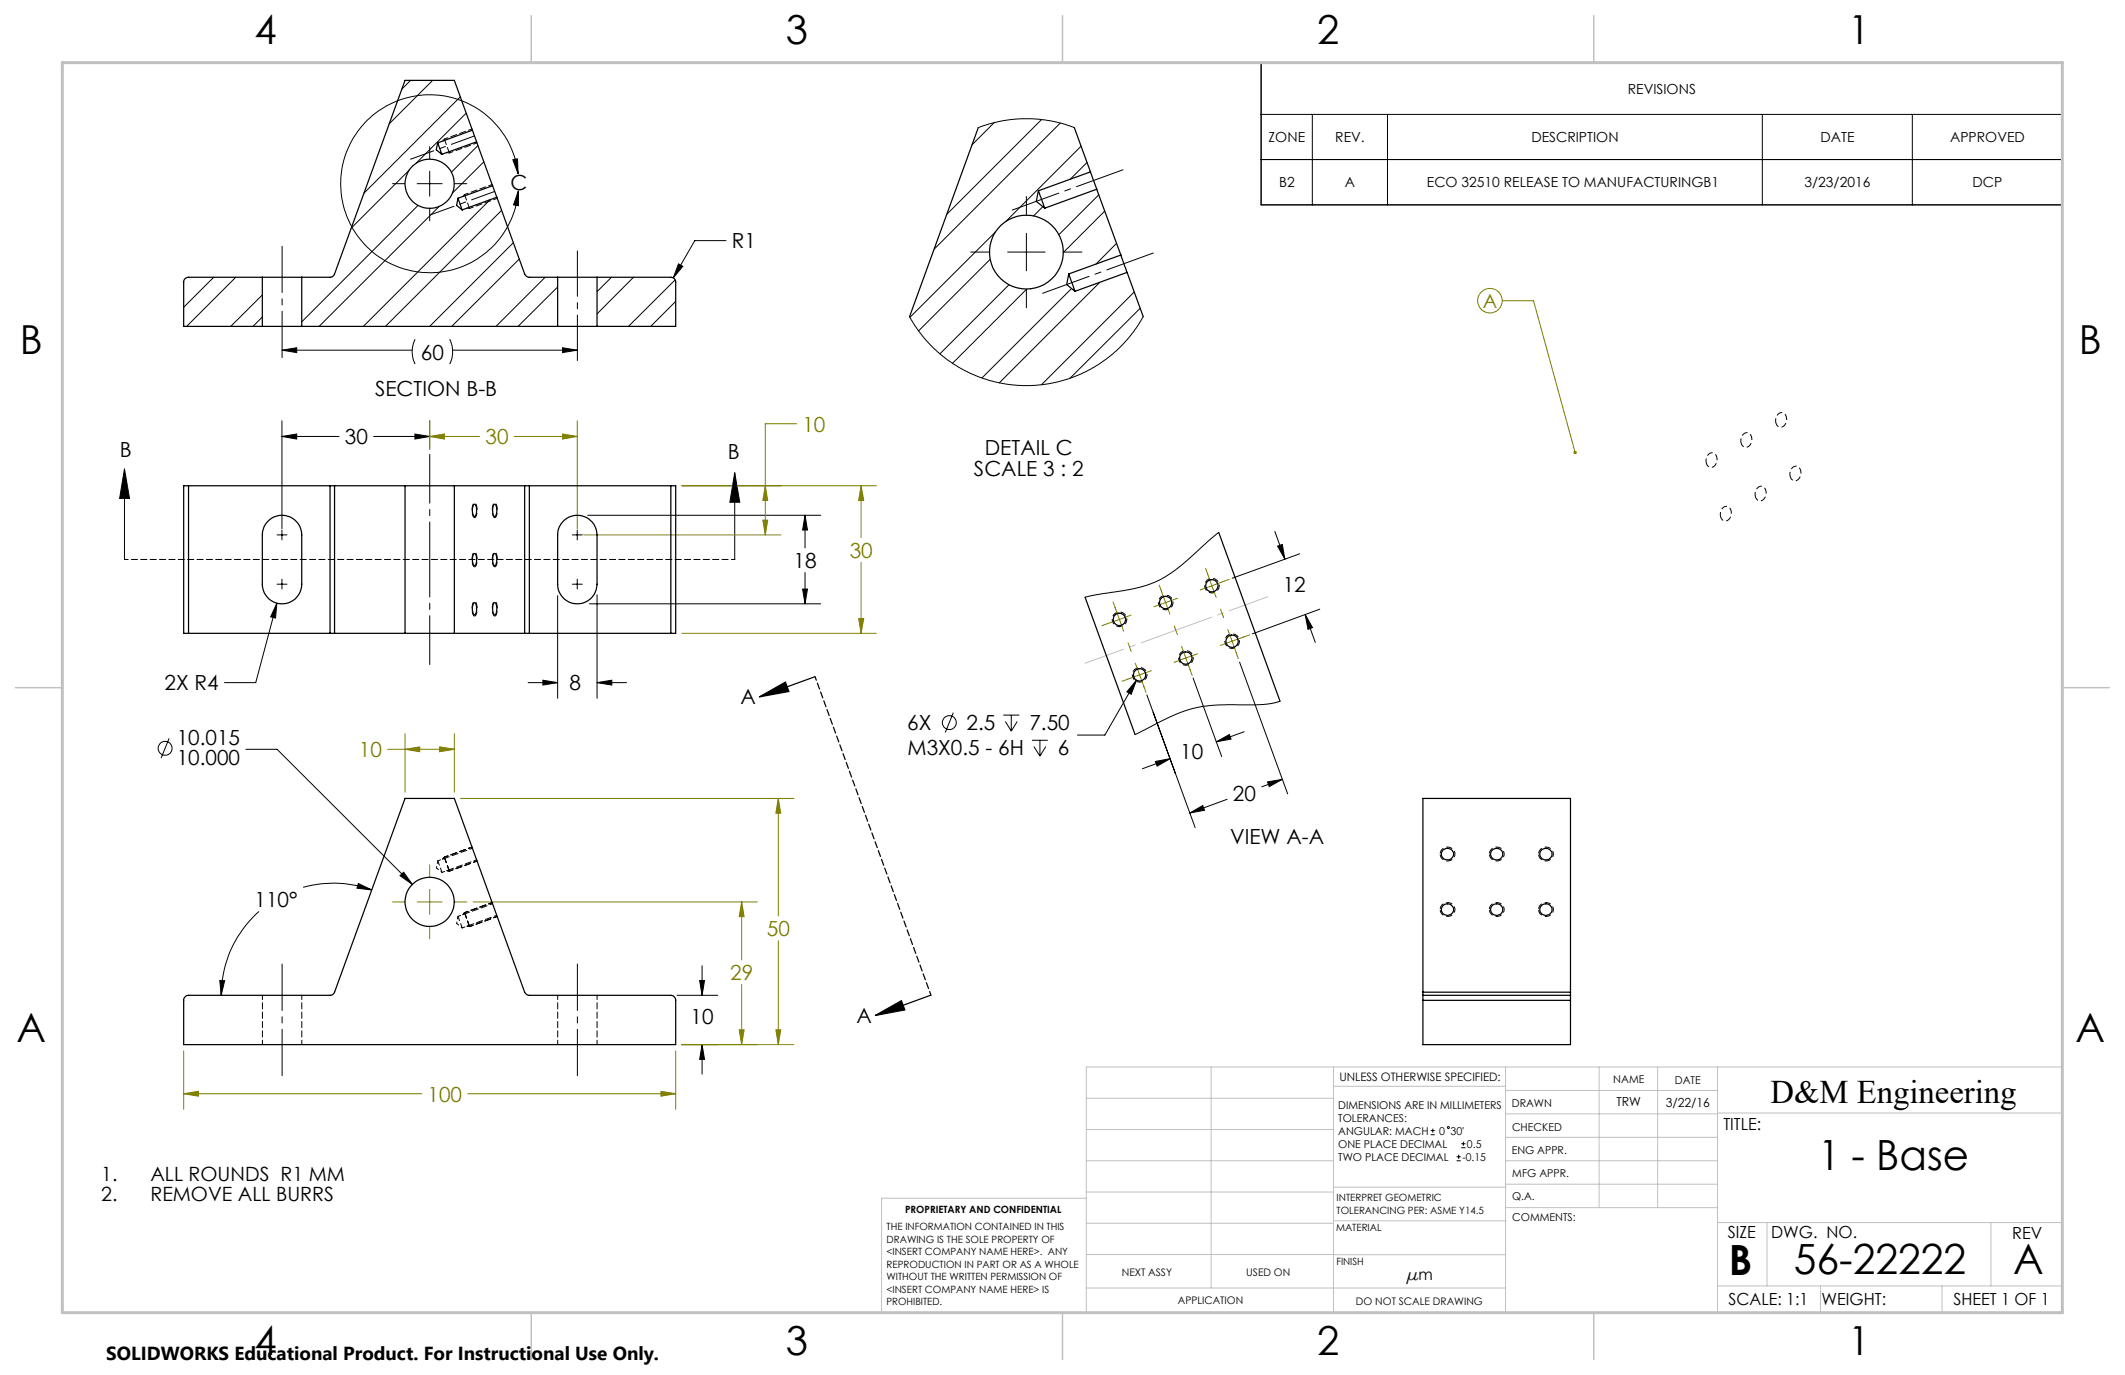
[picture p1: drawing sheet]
<svg xmlns="http://www.w3.org/2000/svg" width="432mm" height="279mm" viewBox="0 0 432 279" stroke-linecap="round" stroke-linejoin="round" font-family="sans-serif">
<g fill="none" stroke="#000" stroke-width=".2">
<path d="M256.3 12.7h162.8v28.9h-162.8zM79.8 37.3h2.4M84.8 37.3h5.1M87.3 29.8v2.4M87.3 34.8v5.1M92.4 37.3h2.5M104.2 32.5l1-.2 .1 3zM105.3 35.3a18.1 18.1 0 0 0-27.8-13.1 18.1 18.1 0 0 0 .6 30.8 18.1 18.1 0 0 0 27.2-14.2M105.3 38.8v3l-.9-.2zM208.6 39.9v3.7M256.3 32.4h162.8M256.3 23.2h162.8"/>
<path d="M266.7 23.2v18.4M281.9 23.2v18.4M358.1 23.2v18.4M388.6 23.2v18.4M87.3 42.4v2.5M137.9 53.6l.8 .5-1.9 2.4zM147.5 48.9h-6.3l-4.4 7.6M197.2 51.2h3.7M204.8 51.2h7.6M208.6 47.4v7.6M208.6 58.8v3.7M216.2 51.2h3.7"/>
<path d="M57.3 71.2l3-.5v.9zM57.3 71.2h26.4M84.3 68.9a5.6 5.6 0 0 0 0 5.1M91.4 68.9a5.6 5.6 0 0 1 0 5.1M92 71.2h25.3M114.3 70.7l3 .5-3 .4zM25.3 95.3l1 6h-2zM25.3 95.3v18.4M57.3 88.7l3-.5v1zM57.3 85.5v21.9M57.3 88.7h11.6M75.9 88.7h11.4"/>
<path d="M84.3 88.2l3 .5-3 .5zM87.3 85.5v5.6M149.3 96.1l1 6h-2zM149.3 96.1v17.6M56.3 118.7h2M56.3 108.7h2M57.3 107.7v2M57.3 117.7v2M116.3 118.7h2M116.3 108.7h2M117.3 107.7v2M117.3 117.7v2"/>
<path d="M119.4 104.7h47.4M163.1 119.7h1l-.5 3zM163.6 104.7l.5 3h-1zM163.6 104.7v6.6M163.6 116.3v6.4M259 108l2.1 5.6M259.6 111l1-.4 .5 3zM264.1 112.5l-13.7 5M56.3 122.6l-.3 3-1-.3zM56.3 122.6l-4.3 16.1h-6.4M107.3 138.7h6M110.3 138.2l3 .5-3 .5z"/>
<path d="M113.3 121v20.9M119.8 122.7h47M121.3 138.7l3-.5v1zM121.3 138.7h6M121.3 120.9v21M230.9 138.2l-1 2.9-.9-.5zM230.9 138.2l-6.4 11.2h-5.6M242.4 137.8l5.8 15.9M251.9 134.5l9.8 26.8M265.2 124.9l1.5 2.6-.9 .4zM265.2 124.9l2.1 5.6M268.2 123.8l-13.7 5"/>
<path d="M34.4 150l-1.7 4.1M50 152.3h6.3l27.5 27.4M193.7 144.8l-1.6 4M203.9 145.3h3.2M204.3 146.6l1.2 2M205.5 145.3v3.3M206.7 146.6l-1.2 2M209.7 150.4h3.2M210.1 151.7l1.2 1.9M211.3 150.4v3.2M212.5 151.7l-1.2 1.9M233 141.2l9.9 27"/>
<path d="M234.3 144.7l4.5 12.5M234.8 154.7l3-.5-2.7 1.5zM237.8 154.2l-5.7 2M247.2 150.7l2.6-1.4 .4 .9zM252.8 148.7l-5.6 2M257.6 158.9l3-.5-2.7 1.4zM260.6 158.4l-4.2 1.5M72.8 179.5l2.7 1.3-3-.3zM81.3 177.9l.7-.7 1.8 2.5zM241.8 165.2l2.6-1.5 .4 .9zM249.3 162.4l-7.5 2.8M44.7 199.2l.9 .1-.7 2.9z"/>
<path d="M52.6 185.2a22.7 22.7 0 0 0-7.7 17M61.6 180.3a22.6 22.6 0 0 1 13.9 .5M142.2 199.2h1l-.5 3zM142.7 196.3v5.9M137.6 202.2h8.2M138.6 212.3h7.2M142.7 212.3l.5 3h-1zM142.7 212.3v6M290.7 230.6h.8M290.7 229.7h.8M291.1 229.3v.9M296 235.9h.8"/>
<path d="M296 235.1h.8M296.4 234.6v.9M296.9 233.2h.9M296.9 232.4h.9M297.4 232v.8"/>
<circle cx="33.6" cy="152.1" r="1.41"/>
<circle cx="192.9" cy="146.8" r="1.41"/>
<circle cx="294.3" cy="229.1" r=".21"/>
</g>
<path d="M165.6 137.5l-11.3 4.1M154.3 141.6l5.3-3 .7 1.9zM177.9 206.3l5.3-3 .7 1.9zM189.2 202.2l-11.3 4.1" fill="none" stroke="#000" stroke-width=".25"/>
<g fill="none" stroke="#808000" stroke-width=".2">
<path d="M305.3 61.1h6.3l8.5 30.9M87.3 85.5v5.8M87.3 88.7h10.1M87.3 88.7l3-.5v1zM104.5 88.7h12.8M114.3 88.2l3 .5-3 .5zM117.3 85.5v21.9M138.5 98.7h39.6M155.5 98.7l.5 3h-1zM161.9 86.1h-6.4v22.6M175 98.7v10.5M175 98.7l.5 3h-1z"/>
<path d="M118.6 108.7h40.1M155 105.7h1l-.5 3zM175 114.3v14.4M235.5 118.9l1.4 3.5M245 115.5l1.2 3.5M246.2 119l.9 2.4M246.2 119l-2.3 .9M249.8 117.7l-3.6 1.3M138.5 128.7h39.6M174.5 125.7h1l-.5 3zM226.2 122.3l1.3 3.6M227.5 125.9l.8 2.3"/>
<path d="M227.5 125.9l-3.6 1.2M229.8 125l-2.3 .9M230.7 134.8l.9 2.3M231.6 137.1l1.3 3.6M231.6 137.1l-3.6 1.3M234 136.3l-2.4 .8M236.9 122.4l.8 2.4M236.9 122.4l-2.4 .9M239.3 121.6l-2.4 .8M240.1 131.3l.8 2.4M240.9 133.7l1.4 3.6M240.9 133.7l-2.3 .9"/>
<path d="M243.3 132.9l-2.4 .8M249.5 127.9l.9 2.4M250.4 130.3l1.2 3.5M250.4 130.3l-2.4 .9M253.9 129l-3.5 1.3M78.8 152.3h13.5M82.3 149.1v11.9M82.3 152.3l3-.5v1zM89.3 151.8l3 .5-3 .5zM92.3 149.1v11.9M87.3 175.7v2.5M93.6 162.2h67.7"/>
<path d="M158.2 162.2l.4 3h-.9zM158.2 162.2v23.9M79.8 183.3h2.4M84.8 183.3h5.1M87.3 180.7v5.1M87.3 188.3v2.5M92.4 183.3h2.5M96.1 183.3h57.8M150.7 183.3l.5 3h-1zM150.7 183.3v11.8M158.2 191.2v21.1M37.3 213.5v11.9"/>
<path d="M137.3 213.5v11.9M138.5 212.3h22.8M150.2 209.3h1l-.5 3zM150.7 200.1v12.2M157.7 209.3h.9l-.4 3zM37.3 222.2h48.4M37.3 222.2l3-.4v.9zM95.1 222.2h42.2M134.3 221.8l3 .4-3 .5z"/>
<circle cx="302.8" cy="61.1" r="2.49"/>
</g>
<path d="M292.6 173.5a1.45 1.45 0 0 1 1.5-1.5 1.45 1.45 0 0 1 1.5 1.5 1.45 1.45 0 0 1-1.5 1.4h-.2a1.44 1.44 0 0 1-1.3-1.4M302.6 173.5a1.45 1.45 0 0 1 1.5-1.5 1.45 1.45 0 0 1 1.5 1.5 1.45 1.45 0 0 1-1.5 1.4h-.2a1.44 1.44 0 0 1-1.3-1.4M312.6 173.5a1.45 1.45 0 0 1 1.5-1.5 1.45 1.45 0 0 1 1.5 1.5 1.45 1.45 0 0 1-1.5 1.4h-.2a1.44 1.44 0 0 1-1.3-1.4M292.6 184.8a1.45 1.45 0 0 1 1.5-1.5 1.45 1.45 0 0 1 1.5 1.5 1.45 1.45 0 0 1-1.5 1.4h-.2a1.44 1.44 0 0 1-1.3-1.4M302.6 184.8a1.45 1.45 0 0 1 1.5-1.5 1.45 1.45 0 0 1 1.5 1.5 1.45 1.45 0 0 1-1.5 1.4h-.2a1.44 1.44 0 0 1-1.3-1.4M312.6 184.8a1.45 1.45 0 0 1 1.5-1.5 1.45 1.45 0 0 1 1.5 1.5 1.45 1.45 0 0 1-1.5 1.4h-.2a1.44 1.44 0 0 1-1.3-1.4" fill="none" stroke="#000" stroke-width=".2" stroke-dasharray="1.3 .6" stroke-dashoffset="-.1" stroke-linecap="butt"/>
<path d="M96.4 115.2a2.61 2.61 0 0 1-.2-2.9 .34 .34 0 0 1 .4-.1 .34 .34 0 0 1 .2 .5 2.49 2.49 0 0 1-.4 2.5M96.4 105.2a2.61 2.61 0 0 1-.2-2.9 .34 .34 0 0 1 .4-.1 .34 .34 0 0 1 .2 .5 2.49 2.49 0 0 1-.4 2.5M100.5 115.2a2.61 2.61 0 0 1-.2-2.9 .34 .34 0 0 1 .5-.1 .34 .34 0 0 1 .1 .5 2.49 2.49 0 0 1-.4 2.5M100.5 105.2a2.61 2.61 0 0 1-.2-2.9 .34 .34 0 0 1 .5-.1 .34 .34 0 0 1 .1 .5 2.49 2.49 0 0 1-.4 2.5M96.4 125.2a2.61 2.61 0 0 1-.2-2.9 .34 .34 0 0 1 .4-.1 .34 .34 0 0 1 .2 .5 2.49 2.49 0 0 1-.4 2.5M100.5 125.2a2.61 2.61 0 0 1-.2-2.9 .34 .34 0 0 1 .5-.1 .34 .34 0 0 1 .1 .5 2.49 2.49 0 0 1-.4 2.5" fill="none" stroke="#000" stroke-width=".2" stroke-dasharray="1.3 .6" stroke-dashoffset=".1" stroke-linecap="butt"/>
<path d="M346.7 94.1a1.45 1.45 0 0 1 1.5-2 1.62 1.62 0 0 1 .7 1.7 1.62 1.62 0 0 1-1.3 1.2l-.6-.4-.3-.5M353.8 90a1.45 1.45 0 0 1 1.5-2 1.62 1.62 0 0 1 .6 1.7 1.62 1.62 0 0 1-1.3 1.2l-.5-.3-.3-.6M360.9 85.9a1.45 1.45 0 0 1 1.5-2 1.62 1.62 0 0 1 .6 1.7 1.62 1.62 0 0 1-1.3 1.2l-.6-.3-.2-.6M363.8 96.8a1.45 1.45 0 0 1 1.5-2 1.62 1.62 0 0 1 .6 1.7 1.62 1.62 0 0 1-1.3 1.2l-.6-.3-.2-.6M349.6 105a1.45 1.45 0 0 1 1.6-2 1.62 1.62 0 0 1 .6 1.6 1.62 1.62 0 0 1-1.3 1.3l-.6-.4-.3-.5M356.7 100.9a1.45 1.45 0 0 1 1.5-2 1.62 1.62 0 0 1 .6 1.7 1.62 1.62 0 0 1-1.3 1.2l-.5-.3-.3-.6" fill="none" stroke="#000" stroke-width=".2" stroke-dasharray="1.3 .6" stroke-dashoffset=".3" stroke-linecap="butt"/>
<path d="M244.9 119.5a1.5 1.5 0 0 1 1.4-2 1.5 1.5 0 0 1 1.3 2.1 1.5 1.5 0 0 1-2.4 .4l-.3-.5M226.1 126.4a1.5 1.5 0 0 1 1.4-2.1 1.5 1.5 0 0 1 1.3 2.2 1.5 1.5 0 0 1-2.4 .4l-.3-.5M230.2 137.6a1.5 1.5 0 0 1 1.4-2 1.5 1.5 0 0 1 1.3 2.2 1.5 1.5 0 0 1-2.4 .3l-.3-.5M235.5 122.9a1.5 1.5 0 0 1 1.4-2 1.5 1.5 0 0 1 1.3 2.2 1.5 1.5 0 0 1-2.4 .3l-.3-.5M239.6 134.2a1.5 1.5 0 0 1 1.4-2 1.5 1.5 0 0 1 1.3 2.1 1.5 1.5 0 0 1-2.4 .4l-.3-.5M249 130.8a1.5 1.5 0 0 1 1.4-2 1.5 1.5 0 0 1 1.3 2.1 1.5 1.5 0 0 1-2.4 .4l-.3-.5" fill="none" stroke="#000" stroke-width=".2" stroke-dasharray="1.3 .6" stroke-dashoffset=".7" stroke-linecap="butt"/>
<path d="M189.2 202.2l-23.6-64.7" fill="none" stroke="#000" stroke-width=".25" stroke-dasharray="1.3 .6" stroke-dashoffset=".5"/>
<path d="M57.3 50v22.7M57.3 218.6v-22.7M117.3 218.6v-22.7" fill="none" stroke="#000" stroke-width=".2" stroke-dasharray="15.2 1.3 1.3 1.3" stroke-dashoffset="5.8"/>
<path d="M87.3 135v-42.7" fill="none" stroke="#000" stroke-width=".2" stroke-dasharray="15.2 1.3 1.3 1.3" stroke-dashoffset="5.3"/>
<path d="M117.3 51v22.3" fill="none" stroke="#000" stroke-width=".2" stroke-dasharray="15.2 1.3 1.3 1.3" stroke-dashoffset="6"/>
<path d="M83.4 32.4l13-4.8M100.5 38.9l-13 4.7" fill="none" stroke="#000" stroke-width=".2" stroke-dasharray="15.2 1.3 1.3 1.3" stroke-dashoffset="10.2"/>
<path d="M205.7 42.7l22.5-8.2M234.4 51.4l-22.5 8.2" fill="none" stroke="#000" stroke-width=".2" stroke-dasharray="15.2 1.3 1.3 1.3" stroke-dashoffset="5.2"/>
<path d="M95.9 26.2l-5.6 2.1M96.9 29l-5.6 2.1M100 37.5l-5.6 2M101.1 40.3l-5.7 2.1M149.3 113.7h-124M95.9 172.1l-5.6 2.1M96.9 174.9l-5.6 2.1M100 183.4l-5.6 2.1M101.1 186.2l-5.7 2.1" fill="none" stroke="#000" stroke-width=".2" stroke-dasharray="1.3 .6" stroke-dashoffset=".5"/>
<path d="M220.5 134.8l37.1-13.5" fill="none" stroke="#c0c0c0" stroke-width=".2" stroke-dasharray="15.2 1.3 1.3 1.3" stroke-dashoffset="6.9"/>
<g fill="none" stroke="#c0c0c0" stroke-width=".2">
<path d="M246.1 216.8v44.9M271 216.8v49.9M305.9 216.8v49.9M324.9 216.8v28.6M336.8 216.8v28.6M349 216.8v49.9M220.7 235.9h50.3M220.7 229.5h50.3M220.7 223.2h50.3M271 220.7h34.9M305.9 231.1h43.1M305.9 226.3h43.1"/>
<path d="M305.9 221.6h43.1M305.9 235.9h43.1M349 226.2h70.1M220.7 243.5h-41.6v23.2h240v-49.9h-198.4v49.9M220.7 248.6h50.3M220.7 242.2h50.3M220.7 254.9h50.3M271 255h34.9M271 248.1h35M271 241.2h35M305.9 240.6h43.1M306 245.4h43"/>
<path d="M349 248.4h70.1M359.1 248.4v12.9M404.6 248.4v12.9M220.7 261.7h85.2M349 261.3h70.1M369.9 261.3v5.4M394.6 261.3v5.4"/>
</g>
<path d="M107.9 3.2v9.5M215.9 3.2v9.5M323.8 3.2v9.5M3.1 139.7h9.6M419.1 139.7h9.5M107.9 266.7v9.6M215.9 266.7v9.6M323.8 266.7v9.6" fill="none" stroke="#c0c0c0" stroke-width=".3"/>
<path d="M12.7 12.7h406.4v254h-406.4z" fill="none" stroke="#c0c0c0" stroke-width=".6"/>
<path d="M90.3 28.3l1 2.8M94.4 39.5l1 2.9M90.3 174.2l1 2.8M94.4 185.5l1 2.8" fill="none" stroke="#000" stroke-width=".2" stroke-dasharray="1.3 .6" stroke-dashoffset=".1"/>
<path d="M90.3 28.3l-.3 .3M91.3 31.1l-.5-.1M94.4 39.5l-.3 .4M95.4 42.4l-.5-.1M90.3 174.2l-.3 .4M91.3 177l-.5-.1M94.4 185.5l-.3 .3M95.4 188.3l-.5-.1" fill="none" stroke="#000" stroke-width=".2" stroke-dasharray="1.3 .6"/>
<path d="M229.2 130.6l.6 1.7M238.6 127.2l.6 1.7M248 123.8l.6 1.7" fill="none" stroke="#808000" stroke-width=".2" stroke-dasharray="15.2 1.3 1.3 1.3"/>
<g fill="#000">
<path d="M149.3 96.1l1 6h-2zM25.3 95.3l1 6h-2zM104.2 32.5l1-.2 .1 3zM105.3 38.8v3l-.9-.2z"/>
<path d="M81.3 177.9l2.5 1.8-1.8-2.5zM72.8 179.5l2.7 1.3-3-.3zM44.7 199.2l.9 .1-.7 2.9zM142.2 199.2h1l-.5 3zM142.7 212.3l.5 3h-1zM56.3 122.6l-1.3 2.7 1 .3zM110.3 138.2l3 .5-3 .5zM121.3 138.7l3-.5v1zM57.3 88.7l3-.5v1zM84.3 88.2l3 .5-3 .5zM163.6 104.7l.5 3h-1zM163.1 119.7h1l-.5 3zM265.2 124.9l1.5 2.6-.9 .4zM259.6 111l1-.4 .5 3zM241.8 165.2l2.6-1.5 .4 .9zM257.6 158.9l3-.5-2.7 1.4zM234.8 154.7l3-.5-2.7 1.5zM247.2 150.7l2.6-1.4 .4 .9zM230.9 138.2l-1.9 2.4 .9 .5zM57.3 71.2l3-.5v.9zM114.3 70.7l3 .5-3 .4zM137.9 53.6l-1.1 2.9 1.9-2.4z"/>
<path d="M177.9 206.3l5.3-3 .7 1.9zM154.3 141.6l5.3-3 .7 1.9z"/>
</g>
<g fill="#808000">
<path d="M319.9 91.7h.1a.33 .33 0 0 1 .4 .2 .33 .33 0 0 1-.3 .4v-.3v.3a.34 .34 0 0 1-.3-.2 .34 .34 0 0 1 .1-.4z"/>
<path d="M157.7 209.3h.9l-.4 3zM158.2 162.2l.4 3h-.9zM89.3 151.8l3 .5-3 .5zM82.3 152.3l3-.5v1zM37.3 222.2l3-.4v.9zM134.3 221.8l3 .4-3 .5zM150.7 183.3l.5 3h-1zM150.2 209.3h1l-.5 3zM175 98.7l.5 3h-1zM174.5 125.7h1l-.5 3zM87.3 88.7l3-.5v1zM114.3 88.2l3 .5-3 .5zM155 105.7h1l-.5 3zM155.5 98.7l.5 3h-1z"/>
</g>
<g fill="none" stroke="#000" stroke-width=".25">
<path d="M88.9 29l.9 2.4M88.9 29l-.2 1.4 1.1 1M96 26.5l-3.7-10.2h-10l-14.3 39.4a.94 .94 0 0 1-.9 .6h-5.8M96 26.5l.8 2.3M96 26.5l-7.1 2.5M96.8 28.8l3.3 8.9M96.8 28.8l-7 2.6M100.1 37.7l.9 2.4M100.1 37.7l-7 2.6M198.8 25.9l-14 38.4M211 38.8l1.3 3.5M211 38.8l-.4 2.1 1.7 1.4"/>
<path d="M218.3 25.9l3.3 9M221.6 34.9l1.2 3.6M221.6 34.9l-10.6 3.9M222.8 38.5l5 13.3M222.8 38.5l-10.5 3.8M53.3 56.3h-15a.96 .96 0 0 0-1 1v9h16M53.3 56.3h8M53.3 56.3v10M61.3 56.3v10M93.1 40.3l.8 2.4M93.1 40.3l-.3 1.4 1.1 1M101 40.1l5.6 15.6a1.03 1.03 0 0 0 1 .6h5.7"/>
<path d="M101 40.1l-7.1 2.6M113.3 56.3h8M113.3 56.3v10M121.3 56.3h15a.96 .96 0 0 1 1 1v9h-16M121.3 56.3v10M217.2 55.7l1.2 3.5M217.2 55.7l-.5 2.1 1.7 1.4M227.8 51.8l1.2 3.6M227.8 51.8l-10.6 3.9M229 55.4l-10.6 3.8M229 55.4l3.3 8.9M53.3 66.3h8"/>
<path d="M61.3 66.3h52M113.3 66.3h8M38.3 98.7h-1v30h1M38.3 98.7h28.8M38.3 98.7v30M67.1 98.7h.9M67.1 98.7v30M68 98.7h38.6M68 98.7v30M82.3 98.7v30M92.3 98.7v30M106.6 98.7h1"/>
<path d="M106.6 98.7v30M107.6 98.7h28.7M107.6 98.7v30M136.3 98.7h1v30h-1M136.3 98.7v30M54.3 106.1a4 4 0 0 1 4.4-1.1 4 4 0 0 1 2.6 3.7v10a4 4 0 0 1-4 4 4 4 0 0 1-4-4v-10.6a3.8 3.8 0 0 1 1-2zM96.3 102.5l.1-.1a2.06 2.06 0 0 1 0 2.6 2.09 2.09 0 0 1-.1-2.5zM96.3 112.5h.1a2.06 2.06 0 0 1 0 2.5 2.11 2.11 0 0 1-.1-2.5zM100.4 102.5l.1-.1a1.94 1.94 0 0 1 .3 2.2l-.3 .4a2.25 2.25 0 0 1-.1-2.5zM100.4 112.5h.1a1.84 1.84 0 0 1 .3 2.1l-.3 .4a2.29 2.29 0 0 1-.1-2.5zM114.3 106.1a4 4 0 0 1 4.4-1.1 4 4 0 0 1 2.6 3.7v10a4 4 0 0 1-4 4 4 4 0 0 1-4-4v-10a3.6 3.6 0 0 1 1-2.6zM247.7 108.2l12.4 34.3"/>
<path d="M38.3 128.7h28.8M67.1 128.7h.9M68 128.7h38.6M96.3 122.5l.1-.1a2.06 2.06 0 0 1 0 2.6 2.09 2.09 0 0 1-.1-2.5zM100.4 122.5l.1-.1a1.94 1.94 0 0 1 .3 2.2l-.3 .4a2.25 2.25 0 0 1-.1-2.5zM106.6 128.7h1M107.6 128.7h28.7M220.5 121.4l10.1 27.9M303.2 184a1.23 1.23 0 0 1 1.9 .2 1.23 1.23 0 0 1-.5 1.8 1.23 1.23 0 0 1-1.7-.9 1.14 1.14 0 0 1 .3-1.1zM37.5 202.7l.4-.4 .4-.1h28.8a.97 .97 0 0 0 .9-.6l14.3-39.4h10l14.3 39.4a1.07 1.07 0 0 0 1 .6h28.7a1.02 1.02 0 0 1 1 1.1v9h-100v-9.2zM289.1 202.2v1.1M289.1 201.6v.6"/>
<path d="M289.1 202.2h30M289.1 201.6v-39.4h30v39.4M289.1 203.3v9h30v-9M289.1 203.3h30M289.1 201.6h30M319.1 202.2v1.1M319.1 201.6v.6"/>
<circle cx="87.3" cy="37.3" r="5"/>
<circle cx="208.6" cy="51.2" r="7.5"/>
<circle cx="246.2" cy="119" r="1.24"/>
<circle cx="227.5" cy="125.9" r="1.25"/>
<circle cx="231.6" cy="137.1" r="1.25"/>
<circle cx="236.9" cy="122.4" r="1.25"/>
<circle cx="240.9" cy="133.7" r="1.25"/>
<circle cx="250.4" cy="130.3" r="1.25"/>
<circle cx="294.1" cy="173.6" r="1.21"/>
<circle cx="304.1" cy="173.6" r="1.22"/>
<circle cx="314.1" cy="173.6" r="1.21"/>
<circle cx="87.3" cy="183.3" r="5"/>
<circle cx="294.1" cy="184.9" r="1.21"/>
<circle cx="314.1" cy="184.9" r="1.21"/>
</g>
<path d="M89 174.9l.8 2.4M93.1 186.2l.8 2.4" fill="none" stroke="#000" stroke-width=".2" stroke-dasharray="1.3 .6" stroke-dashoffset=".3"/>
<path d="M53.3 212.2v-10M61.3 212.2v-10M113.3 212.2v-10M121.3 212.2v-10" fill="none" stroke="#000" stroke-width=".2" stroke-dasharray="1.3 .6" stroke-dashoffset=".4"/>
<path d="M88.7 176.4l1.1 .9M89 174.9l-.3 1.5M89.8 177.3l7.1-2.6M96 172.4l-7 2.5M92.8 187.6l1.1 1M93.1 186.2l-.3 1.4M93.9 188.6l7.1-2.6M100.1 183.6l-7 2.6" fill="none" stroke="#000" stroke-width=".2" stroke-dasharray="1.3 .6" stroke-dashoffset=".7"/>
<g fill="none" stroke="#000" stroke-width=".2">
<path d="M83.4 16.3l-1.7 1.8M87.9 16.3l-8.8 8.9M93.5 19.7l-19.6 19.6M83.1 34.6l-11.7 11.7M94.7 23l-10.1 10.2M97.1 29.6l-5.4 5.4M98.3 32.9l-6.4 6.4M198.8 25.9l2.2-.7 2.3-.6 4-.5h2.6l3.4 .4 2.4 .5 2.6 .9M202 24.9l-4.5 4.5M211.6 24.3l-19.2 19.3M215.4 25l-25.6 25.6M219.7 29.7l-15.3 15.2"/>
<path d="M220.9 33l-3.4 3.4M223.3 39.6l-8.1 8.1M43.4 56.3l-6.1 6.1M47.9 56.3l-10 10M53.3 59.9l-6.4 6.4M61.4 56.3l-.1 .1M84.9 41.7l-23.6 23.7M89.3 41.9l-24.5 24.4M99.6 40.6l-25.8 25.7M101.9 42.8l-23.6 23.5M104.3 49.3l-17 17M105.5 52.6l-13.7 13.7"/>
<path d="M110.8 56.3l-10 10M113.3 58.3l-8 8M124.2 56.3l-2.9 3M128.7 56.3l-7.4 7.5M137.2 56.9l-9.5 9.4M201.2 52.7l-14.5 14.5M202.3 47.1l-17.4 17.4M205 57.9l-14 14M208.6 58.7l-15.1 15.1M211.9 42l-1.9 1.9M217.7 58.6l-18.2 18.2M223.4 57.4l-20.3 20.4"/>
<path d="M224.5 42.9l-8.5 8.4M226.9 49.5l-4.2 4.2M230.5 59.3l-18.9 18.9M53.3 64.4l-1.9 1.9M137.3 61.2l-5.1 5.1M184.8 64.3l1.8 2.9 1.8 2.2 2.8 2.7 2.7 1.9 3.3 1.9 3.5 1.3 3.6 .8 3.3 .4 4.2-.2 3.1-.6 4.1-1.3 3.2-1.6 2.7-1.8 2.9-2.5 2.5-2.9 2-3.2M231.7 62.7l-14.2 14.1M247.6 108.2l-8.1 7.2-1.6 1.1-2.6 1.5-2.1 .9-2.5 .7-7.9 1.2-2.3 .6M260.1 142.5l-1.5 .4-1.8 .3-9.7 .1-3 .3-1.6 .3-4.1 1.5-7.8 3.9"/>
</g>
<g font-size="8.5">
<text x="369.4" y="237.7">1 - Base</text>
<text x="351.3" y="259">B</text>
<text x="364.5" y="258.9">56-22222</text>
<text x="409.1" y="258.9">A</text>
</g>
<g font-size="8.1">
<text x="51.7" y="9">4</text>
<text x="159.7" y="9">3</text>
<text x="267.6" y="9">2</text>
<text x="375.6" y="9">1</text>
<text x="4" y="72">B</text>
<text x="422.4" y="72">B</text>
<text x="3.3" y="211.7">A</text>
<text x="421.7" y="211.7">A</text>
<text x="51.7" y="275.2">4</text>
<text x="159.7" y="275.2">3</text>
<text x="267.6" y="275.2">2</text>
<text x="375.6" y="275.2">1</text>
</g>
<text font-size="6.7" x="359.8" y="224.1">D&amp;M Engineering</text>
<g font-size="4.2">
<text x="103.7" y="38.5">C</text>
<text x="148.7" y="50.5">R1</text>
<text x="85.5" y="73.1">60</text>
<text x="76.2" y="80.4">SECTION B-B</text>
<text x="24.3" y="92.8">B</text>
<text x="70.1" y="90.3">30</text>
<text x="147.9" y="93.2">B</text>
<text x="200.1" y="92.5">DETAIL C</text>
<text x="197.9" y="96.7">SCALE 3 : 2</text>
<text x="161.3" y="115.4">18</text>
<text x="260.6" y="120.3">12</text>
<text x="33.4" y="140.3">2X R4</text>
<text x="115.8" y="140.3">8</text>
<text x="150.5" y="143.1">A</text>
<text x="184.4" y="148.4">6X</text>
<text x="196.4" y="148.4">2.5</text>
<text x="209.2" y="148.4">7.50</text>
<text x="35.9" y="151.3">10.015</text>
<text x="35.9" y="155.4">10.000</text>
<text x="184.4" y="153.5">M3X0.5 - 6H</text>
<text x="215" y="153.5">6</text>
<text x="239.8" y="154.2">10</text>
<text x="250.5" y="162.7">20</text>
<text x="250" y="171.4">VIEW A-A</text>
<text x="51.7" y="184.3">110°</text>
<text x="140.3" y="208.1">10</text>
<text x="174" y="207.8">A</text>
</g>
<g font-size="4.2" fill="#808000">
<text x="163" y="87.7">10</text>
<text x="98.6" y="90.3">30</text>
<text x="172.7" y="113.3">30</text>
<text x="72.9" y="153.8">10</text>
<text x="155.8" y="190.2">50</text>
<text x="148.4" y="199.1">29</text>
<text x="86.9" y="223.8">100</text>
</g>
<text font-size="4" fill="#808000" x="301.3" y="62.5">A</text>
<g font-size="4">
<text x="20.6" y="240.1">1.</text>
<text x="20.6" y="244.1">2.</text>
<text x="30.6" y="240.1">ALL ROUNDS R1 MM</text>
<text x="30.6" y="244.1">REMOVE ALL BURRS</text>
</g>
<text font-size="3.8" x="21.6" y="276.3">SOLIDWORKS Educational Product. For Instructional Use Only.</text>
<g font-size="3.4">
<text x="350.2" y="229.5">TITLE:</text>
<text x="351.1" y="251.6">SIZE</text>
<text x="359.9" y="251.6">DWG. NO.</text>
<text x="408.9" y="251.7">REV</text>
<text x="351.2" y="265.2">SCALE: 1:1</text>
<text x="370.1" y="265.3">WEIGHT:</text>
<text x="396.9" y="265.2">SHEET 1 OF 1</text>
</g>
<text font-size="3.2" x="285.7" y="260.1">mm</text>
<g font-size="2.8">
<text x="330.8" y="19">REVISIONS</text>
<text x="257.8" y="28.9">ZONE</text>
<text x="271.3" y="28.9">REV.</text>
<text x="311.2" y="28.9">DESCRIPTION</text>
<text x="369.9" y="28.9">DATE</text>
<text x="396.3" y="28.9">APPROVED</text>
<text x="259.9" y="38.1">B2</text>
<text x="273.3" y="38.1">A</text>
<text x="289.9" y="38.1">ECO 32510 RELEASE TO MANUFACTURINGB1</text>
<text x="366.7" y="38.1">3/23/2016</text>
<text x="400.8" y="38.1">DCP</text>
</g>
<g font-size="2.5">
<text x="328.5" y="224.8">TRW</text>
<text x="338.5" y="224.9">3/22/16</text>
</g>
<text font-size="2.4" x="272.2" y="219.7">UNLESS OTHERWISE SPECIFIED:</text>
<g font-size="2.2">
<text x="327.8" y="220.1">NAME</text>
<text x="340.3" y="220.2">DATE</text>
<text x="271.9" y="225.3">DIMENSIONS ARE IN MILLIMETERS</text>
<text x="271.9" y="227.9">TOLERANCES:</text>
<text x="307.2" y="224.9">DRAWN</text>
<text x="271.9" y="233.2">ONE PLACE DECIMAL</text>
<text x="271.9" y="230.6">ANGULAR: MACH</text>
<text x="292.5" y="230.6">0</text>
<text x="294.7" y="230.6">30'</text>
<text x="298.1" y="233.2">0.5</text>
<text x="307.3" y="229.8">CHECKED</text>
<text x="271.9" y="235.9">TWO PLACE DECIMAL</text>
<text x="297.1" y="235.9">-0.15</text>
<text x="307.2" y="234.5">ENG APPR.</text>
<text x="307.3" y="239.2">MFG APPR.</text>
<text x="307.3" y="243.9">Q.A.</text>
<text x="307.3" y="248.1">COMMENTS:</text>
</g>
<g font-size="2.1">
<text x="227.9" y="259.2">NEXT ASSY</text>
<text x="253.3" y="259.2">USED ON</text>
<text x="239.3" y="265">APPLICATION</text>
<text x="275.5" y="265.1">DO NOT SCALE DRAWING</text>
</g>
<g font-size="2">
<text x="271.6" y="244.1">INTERPRET GEOMETRIC</text>
<text x="180.2" y="250">THE INFORMATION CONTAINED IN THIS</text>
<text x="183.9" y="246.4">PROPRIETARY AND CONFIDENTIAL</text>
<text x="271.5" y="250.2">MATERIAL</text>
<text x="271.6" y="246.6">TOLERANCING PER: ASME Y14.5</text>
<text x="180.2" y="252.5">DRAWING IS THE SOLE PROPERTY OF</text>
<text x="180.2" y="255.1">&lt;INSERT COMPANY NAME HERE&gt;. ANY</text>
<text x="180.2" y="257.6">REPRODUCTION IN PART OR AS A WHOLE</text>
<text x="271.5" y="257">FINISH</text>
<text x="180.2" y="260.1">WITHOUT THE WRITTEN PERMISSION OF</text>
<text x="180.2" y="262.6">&lt;INSERT COMPANY NAME HERE&gt; IS</text>
<text x="180.2" y="265.2">PROHIBITED.</text>
</g>
</svg>
